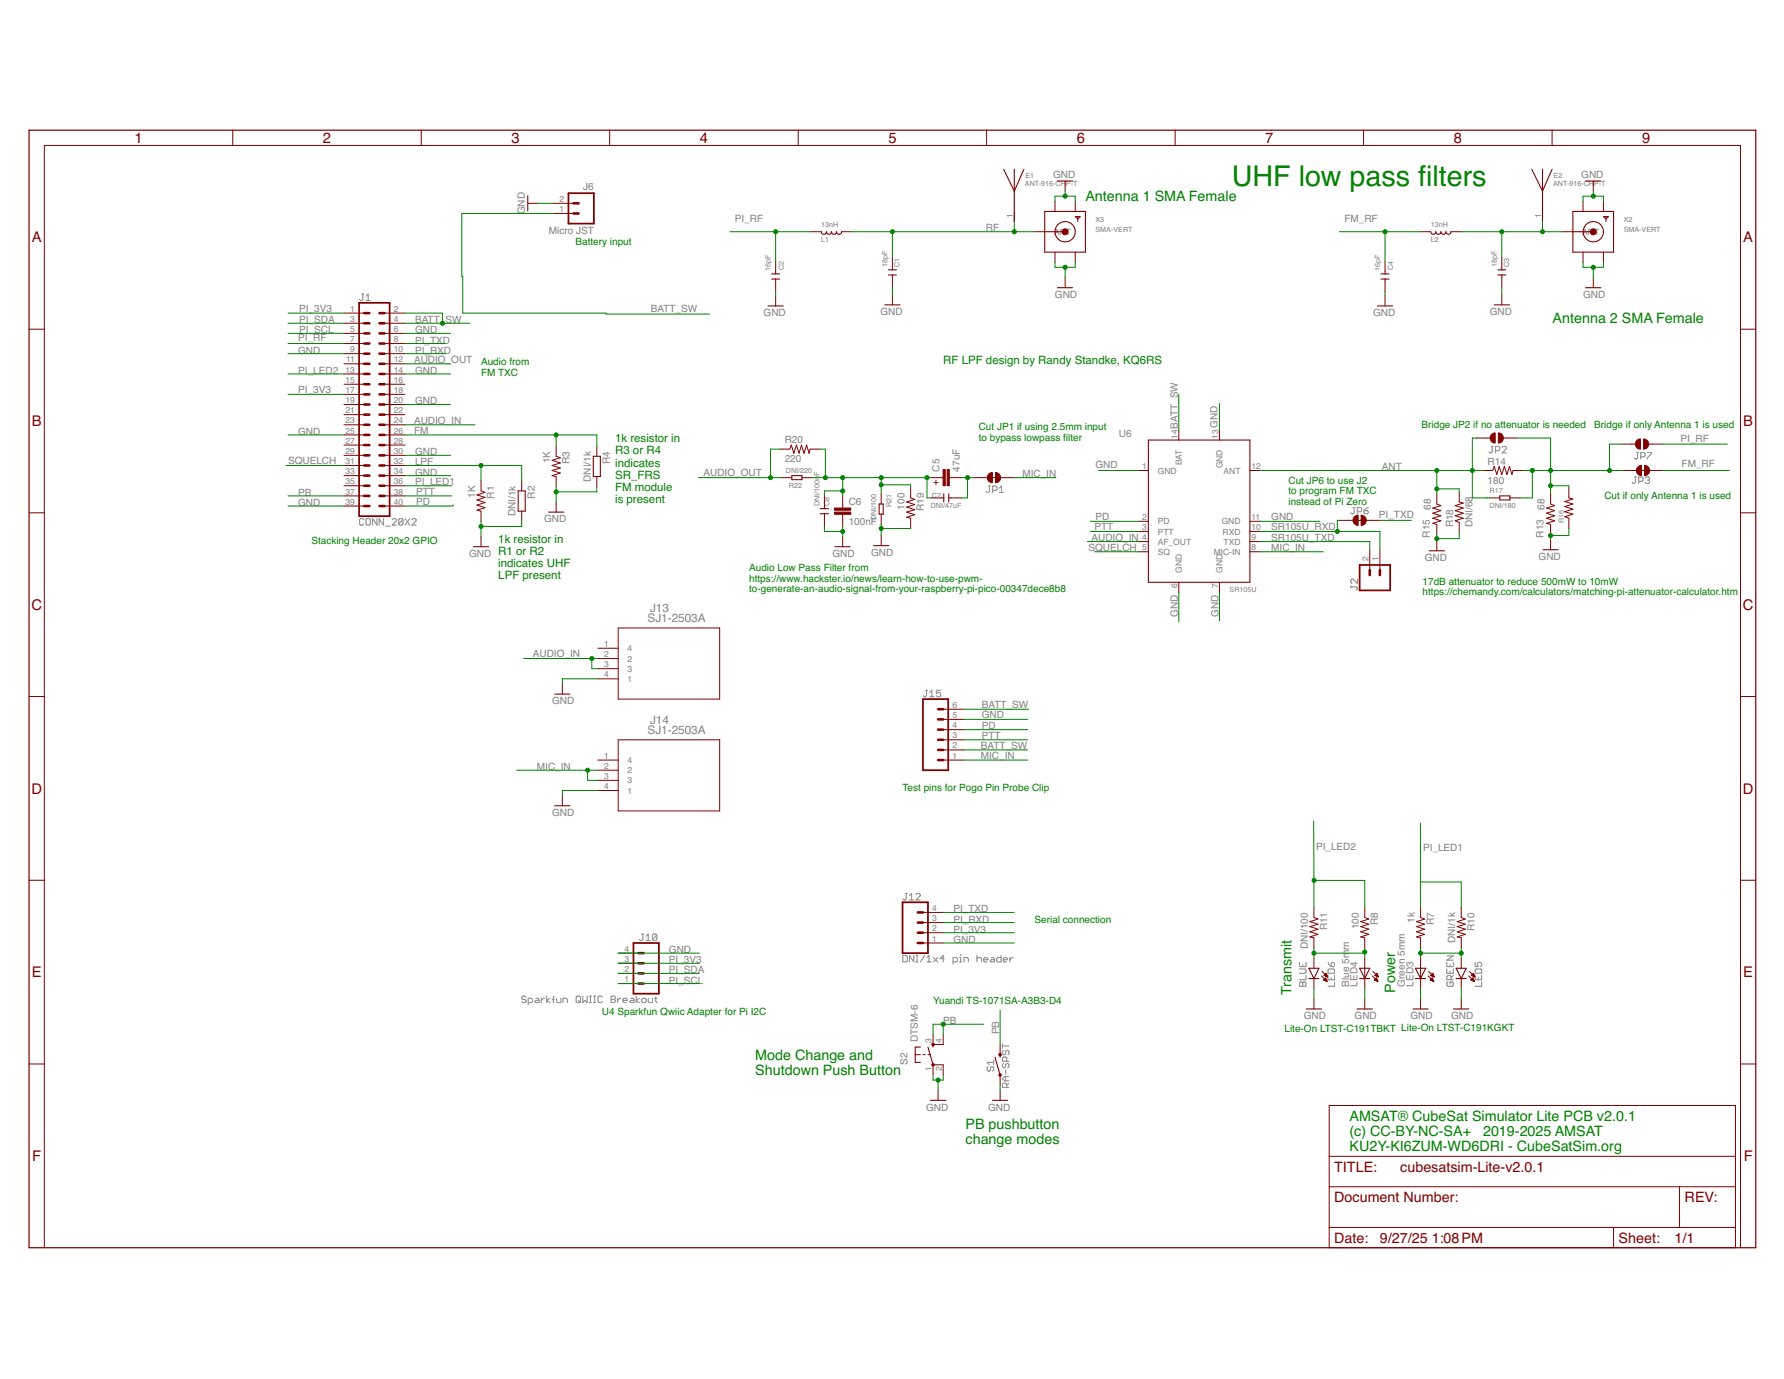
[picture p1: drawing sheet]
<svg xmlns="http://www.w3.org/2000/svg" width="279mm" height="216mm" viewBox="0 0 279 216" stroke-linecap="round" stroke-linejoin="round" font-family="sans-serif">
<g fill="none" stroke="#808080" stroke-width=".16">
<path d="M56.6 46h.4M56.8 46v.9l-.2 .2-.3-.2M57.3 47.1h.7M57.3 46.4l.4-.4v1.1M154.8 76.1h.3M155 76.1v.8l-.2 .2-.3-.2M155.5 76.8h.5l.1-.2v-.3l-.1-.2h-.5v1M156.5 77.1h.7M156.5 76.4l.3-.3v1M211.9 79.4h.3M212.1 79.4v.9l-.2 .2-.3-.2M213.6 79.9h.5l.2 .4-.2 .2h-.3l-.2-.2z"/>
<path d="M214.3 79.4l-.7 .5M233.5 69.9h.4M233.7 69.9v.8l-.2 .2-.3-.2M234.2 70.6h.5l.2-.2v-.3l-.2-.2h-.5v1M235.2 70.1l.2-.2h.4l.1 .2v.1l-.7 .7h.7M256 74.7h.3M256.1 74.7v.8l-.1 .2h-.2l-.2-.2M256.3 70.8h.3M256.5 70.8v.9l-.2 .2-.4-.2M256.6 75.4h.6l.1-.2v-.4l-.1-.1h-.6v1M257 71.5h.5l.1-.1v-.4l-.1-.2h-.5v1.1M257.7 74.8l.1-.1h.4l.1 .1-.1 .4"/>
<path d="M258 70.8h.7v.2l-.7 .7v.2M258 75.2h.2M258.2 75.2l.1 .2-.1 .3h-.4l-.1-.2M57 81.4l-.2-.2h-.3l-.2 .2v.6l.2 .2h.3l.2-.2M57.5 81.2h.3l.2 .2v.6l-.2 .2h-.3l-.2-.2v-.6zM59 81.2v1l-.6-1v1M60 81.2v1l-.6-1v1M60.4 82.4h.7M61.4 81.4l.2-.2h.3l.2 .2v.1l-.7 .7h.7M63.1 81.4l-.2-.2h-.3l-.2 .2v.6M63.1 81.4v.6l-.2 .2h-.3l-.2-.2M63.1 81.4l-.7 .6"/>
<path d="M63.5 81.2l.7 1M64.2 81.2l-.7 1M64.5 81.4l.2-.2h.3l.2 .2v.1l-.7 .7h.7M211.6 91.9h.8l.2 .2-.2 .3M211.6 91.7v.4M212.6 80.1h.5l.2-.2v-.3l-.2-.2h-.5v1.1M212.6 90.7v.7l-.7-.7-.3 .1v.4l.1 .2M144.9 108.1h.4M145.1 108.1v.8l-.2 .2-.3-.2M145.6 108.4l.3-.3v1M145.6 109.1h.7M147.3 108.1h-.7v.5l.4-.2 .3 .2v.3l-.1 .2h-.4l-.2-.2"/>
<path d="M141.8 139.9h.3M141.9 139.9v.8l-.1 .2h-.2l-.2-.2M82.4 156.1l-.2-.1h-.3l-.2 .1 .2 .4h.3l.2 .1-.2 .4h-.3l-.2-.2M82.7 157h.5l.2-.2v-.3l-.2-.2h-.5v1M83.9 156.3h.3l.2 .2v.5h-.5l-.2-.2 .2-.2h.5M84.8 156.3v.7M85.3 156.3h-.2l-.3 .3M85.6 156v1M86.1 156.3l-.5 .3 .5 .4M86.5 156.5h.3M86.8 156l-.1 .1v.9M87.2 156.3v.5l.1 .2h.5v-.7"/>
<path d="M88.2 157v-.7h.5l.2 .2v.5M90.4 156h.3l.2 .1v.7l-.2 .2h-.3l-.2-.2v-.7zM90.6 156.6l.3 .4M91.3 156v1l.3-.4 .3 .4v-1M92.3 156h.3M92.3 157h.3M92.5 156v1M93 156h.3M93 157h.3M93.1 156v1M94.3 156.1l-.1-.1h-.4l-.1 .1v.7l.1 .2h.4l.1-.2M95.7 156h.5l.2 .1-.2 .4 .2 .3-.2 .2h-.5z"/>
<path d="M95.7 156.5h.5M96.7 156.3v.7M97.2 156.3h-.1l-.4 .3M97.6 156.6h.7l-.2-.3h-.4l-.1 .2v.3l.1 .2h.4M98.8 156.3h.3l.2 .2v.5h-.5l-.2-.2 .2-.2h.5M99.6 156v1M100.1 156.3l-.5 .3 .5 .4M100.5 146.2h.3M100.5 156.5l.2-.2h.3l.2 .2v.3l-.2 .2h-.3l-.2-.2zM100.7 146.2v.9l-.2 .2-.4-.2M101.2 146.6l.3-.4v1.1M101.2 147.3h.7"/>
<path d="M101.5 156.3v.5l.2 .2h.5v-.7M102.5 156.3h.4M102.7 156.1v.7l.2 .2M102.9 146.4l-.2-.2h-.3l-.2 .2v.7M102.9 146.4v.7l-.2 .2h-.3l-.2-.2M102.9 146.4l-.7 .7M141.4 149.6h.5l.2 .2v.6l-.2 .2h-.5zM142.4 140.9h.7M142.4 140.2l.4-.3v1M143.1 149.6v1l-.7-1v1M143.4 150.6h.4M143.4 149.6h.4"/>
<path d="M143.4 140.1l.2-.2h.4l.1 .2v.1l-.7 .7h.7M143.6 149.6v1M144.8 149.6l-.7 1M145.2 150.6h.6M145.2 149.9l.3-.3v1M146.2 149.9l.7 .7M146.9 149.9l-.7 .7M147.9 150.1h-.7l.5-.5v1M149.3 150.6h.5l.1-.2v-.3l-.1-.2h-.5v1M150.3 150.6h.3M150.3 149.9h.2v.7M150.5 149.4v.2"/>
<path d="M151 150.6v-.7h.5l.2 .2v.5M153 150.1l.2-.2h.3l.2 .2v.5M153 149.6v1M154.1 150.3h.6l-.1-.4h-.4l-.1 .2v.3l.1 .2h.4M155.2 149.9h.4l.1 .2v.5h-.5l-.1-.2 .1-.1h.5M156.8 149.6v1h-.5l-.2-.2v-.3l.2-.2h.5M157.1 150.3h.7l-.2-.4h-.3l-.2 .2v.3l.2 .2h.3M158.2 149.9v.7M158.7 149.9h-.2l-.3 .4M203.5 153.9l.2-.2 .3 .2 .4-.2 .1 .2v.5h-1zM203.5 150.7v.6h1v-.6M203.5 151.7h.9l.1 .2v.3l-.1 .2h-.9"/>
<path d="M204 151v.3M204 153.9v.5M204.5 152.7v.7h-1M208 152.7v.7h1v-.7M208 151.9l.2-.2h.6l.2 .2v.5h-1zM208 150.7l.5 .6M208.5 150.8l.3-.1 .2 .1v.4l-.2 .1h-.3zM208.5 153.1v.3M209 153.7v.7h-1M226.6 151.7v.7h1v-.7M226.6 150.7v.6h1v-.6M226.6 149.6h1l-1 .7h1"/>
<path d="M226.8 153.7l-.2 .2v.3l.2 .2h.6l.2-.2v-.3l-.2-.2h-.3v.4M227.1 151v.3M227.1 152v.4M227.3 153.4v-.5l-.2-.2h-.3l-.2 .2v.5h1M227.6 152.7l-.3 .4M231 152.7v.7h1.1v-.7M231 151.9l.2-.2h.7l.2 .2v.5h-1.1zM231 150.7v.6h.5l-.1-.5 .1-.1h.4l.2 .1v.4l-.2 .1M231.5 153.1v.3M232.1 153.7v.7h-1.1M154.8 167l-.2 .2v.3l.3 .2 .2-.2v-.3l.3-.2 .2 .2v.3l-.2 .2M155.6 166v.7"/>
<path d="M155.6 166.3h-1l.3 .4M157 163.4v.7M157 163.8h1M157.2 164.4l-.2 .2v.4l.3 .1 .2-.1v-.4l.3-.2 .2 .2v.4l-.2 .1M157.2 166.5l-.2 .2v.3l.3 .2 .2-.2v-.3l.3-.2 .2 .2v.3l-.2 .2M157.5 167.5v.7M157.5 168.6v.6M157.7 170.3v-.5l-.2-.2h-.3l-.2 .2v.5h1M157.7 166.2v-.5l-.2-.2h-.3l-.2 .2v.5h1M158 169.6l-.3 .3M158 168.6h-.7l-.3 .3 .3 .3h.7"/>
</g>
<path d="M4.6 20.4h270.4v174.9h-270.4z" fill="none" stroke="#800000" stroke-width=".19"/>
<g fill="none" stroke="#800000" stroke-width=".16">
<path d="M36.4 20.4v2.4M66 20.4v2.4M82.7 31.8h1.5M86.6 33.4h3.2M86.6 31.8h3.2M95.5 20.4v2.4M125 20.4v2.4M127 36.3h1.6M131.8 36.3h1.6M154.5 20.4v2.4M158.9 33.1v1.6M162 36.3h1.6"/>
<path d="M165.2 31.5v1.6M165.2 39.5v1.6M166.8 28.3v1.6M168.4 33.9h.8l-.4 .4zM168.4 31.5v1.6M168.4 39.5v1.6M168.8 33.9v.8M184 20.4v2.4M213.6 20.4v2.4M222.5 36.3h1.6M227.2 36.3h1.7M241.6 33.1v1.6"/>
<path d="M243.1 20.4v2.4M244.8 36.3h1.5M247.9 31.5v1.6M247.9 39.5v1.6M249.5 28.3v1.6M251.1 33.9h.8l-.4 .4zM251.1 31.5v1.6M251.1 39.5v1.6M251.5 33.9v.8M4.6 51.5h2.3M53.9 58.5h3.1M53.9 57h3.1"/>
<path d="M53.9 55.4h3.1M53.9 53.8h3.1M53.9 52.2h3.1M53.9 50.6h3.1M53.9 49h3.1M60.2 58.5h3.2M60.2 57h3.2M60.2 55.4h3.2M60.2 53.8h3.2M60.2 52.2h3.2M60.2 50.6h3.2M60.2 49h3.2"/>
<path d="M121.5 40.9v2M121.5 43.7v2M121.5 46.3v1.6M139.8 40.3v1.9M139.8 43.1v1.9M139.8 46.1v1.6M166.8 43.5v1.5M216.9 40.9v2M216.9 43.7v2M216.9 46.3v1.6M235.2 40.3v1.9M235.2 43.1v1.9"/>
<path d="M235.2 46.1v1.6M249.5 43.5v1.5M272.6 51.5h2.4M53.9 68.1h3.1M53.9 66.5h3.1M53.9 64.9h3.1M53.9 63.3h3.1M53.9 61.7h3.1M53.9 60.2h3.1M53.9 69.7h3.1M53.9 71.3h3.1M53.9 72.9h3.1"/>
<path d="M53.9 74.5h3.1M53.9 76.1h3.1M53.9 77.6h3.1M53.9 79.2h3.1M60.2 68.1h3.2M60.2 66.5h3.2M60.2 64.9h3.2M60.2 63.3h3.2M60.2 61.7h3.2M60.2 60.2h3.2M60.2 69.7h3.2M60.2 71.3h3.2"/>
<path d="M60.2 72.9h3.2M60.2 74.5h3.2M60.2 76.1h3.2M60.2 77.6h3.2M60.2 79.2h3.2M75.3 75.2v1.7l.7 .2-1.3 .4 1.3 .4-1.3 .4 1.3 .4-1.3 .4 1.3 .4-1.3 .4 .6 .1v1.6M81.7 75.2v1.7M87.1 69.8v1.6l.7 .3-1.3 .4 1.3 .4-1.3 .4 1.3 .4-1.3 .4 1.3 .4-1.3 .4 .6 .1v1.6M87.1 78.6v1.6M93.5 69.8v1.6M93.5 74.6v1.6M122.1 70.3h1.6l.2-.6 .4 1.3 .4-1.3 .4 1.3 .4-1.3 .4 1.3 .4-1.3 .4 1.3 .2-.7h1.6"/>
<path d="M122.4 74.8h1.6M125.6 74.8h1.6M129.1 77.6v2M132 77.6v1.9M138 77.3v1.6M142.6 76.4v1.6l.7 .2-1.3 .4 1.3 .4-1.3 .4 1.3 .4-1.3 .4 1.3 .4-1.3 .4 .6 .1v1.6M145.8 74.8h1.9M145.8 78h2M148.6 78h2M148.7 74.8h1.9M152.5 74.8h2.1M156.7 74.8h2.2"/>
<path d="M178.3 73.7h1.6M184.6 67.3v1.6M191 67.3v1.6M195.7 73.7h1.7M225 77.3v1.6l.7 .3-1.3 .3 1.3 .4-1.3 .4 1.3 .5-1.3 .3 1.3 .4-1.3 .4 .6 .2v1.6M228.5 77v1.6l.7 .2-1.3 .4 1.3 .3-1.3 .4 1.3 .4-1.3 .5 1.3 .3-1.3 .4 .6 .3v1.6M231.2 68.6h2.2M232.2 73.7h1.6l.2-.7 .4 1.3 .4-1.3 .4 1.3 .4-1.3 .4 1.3 .4-1.3 .4 1.3 .2-.6h1.5M233.3 78h1.6M235.5 68.6h2.1M236.5 78h1.6M242.8 77.3v1.6l.7 .3-1.3 .3 1.3 .4-1.3 .4 1.3 .5-1.3 .3 1.3 .4-1.3 .4 .6 .2v1.6"/>
<path d="M245.7 76.4v1.6l.6 .1-1.2 .4 1.2 .4-1.2 .4 1.2 .4-1.2 .4 1.2 .4-1.2 .4 .6 .2v1.6M254 69.5h2.1M254.1 73.7h2.2M258.2 69.5h2.1M258.4 73.7h2.1M4.6 80.3h2.3M75.3 84v1.6M81.7 80v1.6M96.8 98.3h15.9v11.2h-15.9zM129.1 80.4v2M132 80.5v1.9M132 84v1.6"/>
<path d="M138 80.5v1.6M138 83.8v1.6M178.3 86.4h1.6M178.3 83.2h1.6M178.3 84.8h1.6M178.3 81.6h1.6M184.6 91.2v1.6M191 91.2v1.6M195.7 86.4h1.7M195.7 83.2h1.7M195.7 84.8h1.7M195.7 81.6h1.7"/>
<path d="M209.8 81.5h2.1M214 81.5h2.1M214.5 86.1v3.2M216.1 86.1v3.2M225 84.6v1.6M242.8 84.5v1.6M272.6 80.3h2.4M4.6 109.1h2.3M88.1 107.1v1.6M93.6 101.5h3.2M93.6 103.1h3.2M93.6 104.7h3.2"/>
<path d="M93.6 106.3h3.2M93.6 119h3.2M96.8 115.8h15.9v11.2h-15.9zM147.7 119h3.2M147.7 115.8h3.2M147.7 117.4h3.2M147.7 114.2h3.2M147.7 112.6h3.2M147.7 111h3.2M272.6 109.1h2.4M4.6 137.8h2.3M88.1 124.6v1.6"/>
<path d="M93.6 120.6h3.2M93.6 122.2h3.2M93.6 123.8h3.2M272.6 137.8h2.4M96.8 154h3.2M96.8 152.4h3.2M96.8 150.8h3.2M96.8 149.2h3.2M144.5 147.6h3.2M144.5 146h3.2M144.5 144.4h3.2M144.5 142.9h3.2"/>
<path d="M205.8 142.1v1.6l.6 .2-1.3 .4 1.3 .4-1.3 .4 1.3 .4-1.3 .4 1.3 .4-1.3 .4 .7 .1v1.6M205.8 150v1.6M205.8 153.2v1.6M205.8 156.4v1.6M207 152.8l.9 .9M207.1 152.1l.8 .9M207.3 153.4h.5M207.3 153.4h.4M207.4 152.7l.3-.3 .2 .6zM207.4 152.7h.4M207.4 153.3h.3M207.5 153.5h.3"/>
<path d="M207.5 152.6h.3M207.5 153.2h.2M207.5 152.5h.3M207.5 153.2h.1M207.6 152.8h.3M207.6 152.5h.1M207.6 153.1l.3 .6M207.6 153.1l-.3 .3 .6 .3M207.6 153.6h.2M207.6 153.1h.1M207.7 152.4h.1M207.7 152.9h.2"/>
<path d="M207.8 153.6h.1M207.9 152.9h.1M213.7 142.1v1.6l.7 .2-1.3 .4 1.3 .4-1.3 .4 1.3 .4-1.3 .4 1.3 .4-1.3 .4 .6 .1v1.6M213.7 150v4.8M213.7 156.4v1.6M214.9 152.8l.9 .9M215 152.1l.9 .9M215.3 153.4h.4M215.3 152.7l.3-.3 .3 .6zM215.4 152.7h.4M215.4 153.3h.2M215.4 153.5h.3"/>
<path d="M215.4 152.6h.3M215.4 153.2h.2M215.5 152.5h.2M215.5 153.2h.1M215.5 152.8h.3M215.6 152.5h.1M215.6 153.6h.2M215.6 153.1h.1M215.6 153.1l.2 .6M215.6 153.1l-.4 .3 .6 .3M215.6 152.4h.1M215.7 152.9h.1"/>
<path d="M215.7 153.6h.1M215.8 152.9h.1M222.5 142.1v1.6l.6 .2-1.3 .4 1.3 .4-1.3 .4 1.3 .4-1.3 .4 1.3 .4-1.3 .4 .7 .1v1.6M222.5 150v4.8M222.5 156.4v1.6M223.7 152.8l.9 .9M223.8 152.1l.8 .9M224 153.4l.6 .3M224 153.4h.5M224 153.4h.4M224.1 152.7l.3-.3 .2 .6zM224.1 152.7h.4"/>
<path d="M224.1 153.3h.3M224.2 153.5h.3M224.2 152.6h.3M224.2 153.2h.2M224.2 152.5h.3M224.2 153.2h.1M224.3 152.8h.3M224.3 152.5h.1M224.3 153.6h.2M224.3 153.1h.1M224.3 153.1l.3 .6M224.3 153.1l-.3 .3"/>
<path d="M224.4 152.4h.1M224.4 152.9h.2M224.5 153.6h.1M224.6 152.9h.1M228.9 142.1v1.6l.6 .2-1.3 .4 1.3 .4-1.3 .4 1.3 .4-1.3 .4 1.3 .4-1.3 .4 .7 .1v1.6M228.9 150v1.6M228.9 153.2v1.6M228.9 156.4v1.6M230 152.8l.9 .9M230.1 152.1l.9 .9M230.4 153.4h.4M230.4 153.4l.5 .3"/>
<path d="M230.4 152.7l.4-.3 .2 .6zM230.5 152.7h.4M230.5 153.3h.3M230.5 153.5h.3M230.5 152.6h.3M230.5 153.2h.2M230.6 152.5h.2M230.6 153.2h.1M230.6 152.8h.3M230.7 152.5h.1M230.7 153.6h.2M230.7 153.1h.1"/>
<path d="M230.7 153.1l.2 .6M230.7 153.1l-.3 .3M230.7 152.4h.1M230.8 152.9h.1M230.8 153.6h.1M230.9 152.9h.1M4.6 166.6h2.3M143.3 165.1h.8M144.5 165.1h.4M145.3 165.1h.4M146.1 161.9v1.6h1.6v-1.6M146.1 168.3v-1.6h1.6v1.6"/>
<path d="M146.9 170.7v1.6M156.6 163.5v1.6M156.6 168.3v1.6M156.6 170.7v1.6M208.2 173.1h63.6v22.2h-63.6zM272.6 166.6h2.4M6.9 195.3v-172.5h265.7v172.5M208.2 185.8h63.6M208.2 192.2h63.6M208.2 181h63.6M252.7 192.2v3.1M263 185.8v6.4"/>
</g>
<g fill="none" stroke="#800000" stroke-width=".4">
<path d="M89.8 31.8h.8M89.8 33.4h.8M57 58.5h.8M57 57h.8M57 55.4h.8M57 53.8h.8M57 52.2h.8M57 50.6h.8M57 49h.8M59.4 58.5h.8M59.4 57h.8M59.4 55.4h.8"/>
<path d="M59.4 53.8h.8M59.4 52.2h.8M59.4 50.6h.8M59.4 49h.8M57 64.9h.8M57 66.5h.8M57 68.1h.8M57 61.7h.8M57 63.3h.8M57 60.2h.8M57 76.1h.8M57 77.6h.8"/>
<path d="M57 79.2h.8M57 72.9h.8M57 74.5h.8M57 71.3h.8M57 69.7h.8M59.4 64.9h.8M59.4 66.5h.8M59.4 68.1h.8M59.4 61.7h.8M59.4 63.3h.8M59.4 60.2h.8M59.4 76.1h.8"/>
<path d="M59.4 77.6h.8M59.4 79.2h.8M59.4 72.9h.8M59.4 74.5h.8M59.4 71.3h.8M59.4 69.7h.8M214.5 89.3v.7M216.1 89.3v.7M146.9 115.8h.8M146.9 117.4h.8M146.9 119h.8M146.9 112.6h.8"/>
<path d="M146.9 114.2h.8M146.9 111h.8M100 150.8h.8M100 152.4h.8M100 154h.8M100 149.2h.8M143.7 144.4h.8M143.7 146h.8M143.7 147.6h.8M143.7 142.9h.8"/>
</g>
<path d="M89 30.2h4v4.8h-4zM56.2 47.4h4.8v33.4h-4.8zM212.9 88.5h4.8v3.9h-4.8zM144.5 109.5h4v11.1h-4zM99.2 147.6h4v8h-4zM141.4 141.3h3.9v7.9h-3.9z" fill="none" stroke="#800000" stroke-width=".28"/>
<g fill="none" stroke="#800000" stroke-width=".17">
<path d="M82.7 30.6v2.4M128.6 36.3a.4 .4 0 0 0 .4 .4 .4 .4 0 0 0 .4-.4 .39 .39 0 0 0 .4 .4 .39 .39 0 0 0 .4-.4 .4 .4 0 0 0 .4 .4 .4 .4 0 0 0 .4-.4 .39 .39 0 0 0 .4 .4 .39 .39 0 0 0 .4-.4M157.2 26.5l1.7 3.4 1.5-3.4M158.9 26.5v8.2M163.6 33.1h6.4v6.4h-6.4zM163.6 36.3h3.2M165.6 28.3h2.4M224.1 36.3a.4 .4 0 0 0 .4 .4 .4 .4 0 0 0 .4-.4 .39 .39 0 0 0 .4 .4 .39 .39 0 0 0 .4-.4 .4 .4 0 0 0 .4 .4 .4 .4 0 0 0 .4-.4 .39 .39 0 0 0 .4 .4 .39 .39 0 0 0 .3-.4M239.9 26.5l1.7 3.4 1.5-3.4M241.6 26.5v8.2M246.3 33.1h6.4v6.4h-6.4zM246.3 36.3h3.2"/>
<path d="M248.3 28.3h2.4M120.3 47.9h2.4M120.8 43.7h1.3M120.8 42.9h1.3M138.6 47.7h2.3M139.1 43.1h1.3M139.1 42.2h1.3M165.6 45h2.4M215.7 47.9h2.4M216.3 43.7h1.3M216.3 42.9h1.3M234 47.7h2.4"/>
<path d="M234.6 43.1h1.2M234.6 42.2h1.2M248.3 45h2.4M81.2 76.9h1.1v3.1h-1.1zM92.9 71.4h1.1v3.2h-1.1zM124 74.5h1.6v.6h-1.6zM128.5 79.6h1.3M137.7 78.9h.6v1.6h-.6zM147.8 77.3v1.3M148.6 77.3v1.3M155.2 74.8h1.1M179.9 68.9h15.8v22.3h-15.8z"/>
<path d="M234.9 77.6h1.6v.7h-1.6zM256.8 73.7h1.2M74.1 85.6h2.4M85.9 80.2h2.4M128.5 80.4h1.3M130.8 85.6h2.4M136.8 85.4h2.4M212.5 81.5h1.1M223.8 86.2h2.4M241.7 86.1h2.3M86.9 108.7h2.4M86.9 126.2h2.4"/>
<path d="M204.6 158h2.4M205 151.6h1.6l-.8 1.6zM205 153.2h1.6M212.5 158h2.4M212.9 153.2h1.6M212.9 151.6h1.6l-.8 1.6zM221.3 158h2.4M221.7 153.2h1.6M221.7 151.6h1.6l-.8 1.6zM227.6 158h2.4M228 153.2h1.6M228 151.6h1.6l-.7 1.6z"/>
<path d="M144.1 163.9h-.8v2.4h.8M145.3 163.9l.8 2.8M145.7 172.3h2.4M146.1 163.5v.4M155.4 172.3h2.4M155.8 165.5l.8 2.8M156.6 165.1v.4"/>
<circle cx="166.8" cy="36.3" r="1.59"/>
<circle cx="249.5" cy="36.3" r="1.59"/>
</g>
<g fill="#800000" stroke="#800000" stroke-width=".16">
<path d="M257.4 68.7a.79 .79 0 0 1 .8 .8 .79 .79 0 0 1-.8 .8z" fill-rule="evenodd"/>
<path d="M256.4 68.9l.5-.2v1.6a.79 .79 0 0 1-.7-.5 .79 .79 0 0 1 .2-.9z" fill-rule="evenodd"/>
<path d="M213.2 80.7l.5 .1 .2 .4 .1 .3h-.8z" fill-rule="evenodd"/>
<path d="M213.2 81.5h.8v.1l-.3 .5-.5 .2z" fill-rule="evenodd"/>
<path d="M212.2 80.9l.5-.2v1.6a.79 .79 0 0 1-.8-.6 .79 .79 0 0 1 .3-.8z" fill-rule="evenodd"/>
<path d="M257.6 72.9l.4 .1 .4 .7h-.8z" fill-rule="evenodd"/>
<path d="M257.6 73.7h.8v.1l-.4 .5-.4 .2z" fill-rule="evenodd"/>
<path d="M256.6 73.1l.5-.2v1.6a.79 .79 0 0 1-.8-.5 .79 .79 0 0 1 .3-.9z" fill-rule="evenodd"/>
<path d="M234.7 67.8a.79 .79 0 0 1 .8 .8 .79 .79 0 0 1-.8 .8z" fill-rule="evenodd"/>
<path d="M233.5 68.1l.3-.3h.4v1.6a.79 .79 0 0 1-.7-1.3z" fill-rule="evenodd"/>
<path d="M155.9 74l.6 .3 .2 .5h-.8z" fill-rule="evenodd"/>
<path d="M155.9 74.8h.8l-.2 .5-.3 .2-.3 .1z" fill-rule="evenodd"/>
<path d="M154.9 74.2l.5-.2v1.6a.79 .79 0 0 1-.7-.5 .79 .79 0 0 1 .2-.9z" fill-rule="evenodd"/>
<circle cx="166.8" cy="36.3" r=".47"/>
<circle cx="146.1" cy="166.7" r=".21"/>
<circle cx="146.1" cy="163.5" r=".21"/>
<circle cx="249.5" cy="36.3" r=".47"/>
<circle cx="156.6" cy="168.3" r=".2"/>
<circle cx="156.6" cy="165.1" r=".21"/>
</g>
<g fill="#800000" stroke="#800000" stroke-width=".16">
<path d="M130.7 80.2h2.5v.3h-2.5z"/>
<path d="M130.7 79.5h2.5v.4h-2.5z"/>
<path d="M148.3 73.5h.4v2.6h-.4z"/>
<path d="M147.7 73.5h.3v2.6h-.3z"/>
</g>
<g fill="none" stroke="#008000" stroke-width=".16">
<path d="M84.2 31.8h2.4M86.6 33.4h-14.3v9.9h.2v5.7h22.4v.2h16.2M114.3 36.3h12.7M121.5 36.3v4.6M133.4 36.3h28.6M139.8 36.3v4M158.9 34.7v1.6M165.2 31.5v-.8h3.2v.8M166.8 29.9v.8M209.8 36.3h12.7M216.9 36.3v4.6M228.9 36.3h15.9"/>
<path d="M235.2 36.3v4M241.6 34.7v1.6M247.9 31.5v-.8h3.2v.8M249.5 29.9v.8M45.1 52.2h8.8M45.1 58.5h8.8M45.1 55.4h8.8M45.1 53.8h8.8M45.1 49h8.8M45.1 50.6h8.8M63.4 52.2h7.2M63.4 58.5h7.2"/>
<path d="M63.4 55.4h6.4M63.4 53.8h6.4M63.4 57h7.2M63.4 49h5.9v1.6M63.4 50.6h10.2M121.5 45.7v.6M139.8 45v1.1M165.2 41.1v.7h3.2v-.7M166.8 41.8v1.7M216.9 45.7v.6M235.2 45v1.1M247.9 41.1v.7h3.2v-.7"/>
<path d="M249.5 41.8v1.7M44.8 72.9h9.1M45.1 79.2h8.8M45.1 68.1h8.8M45.1 77.6h8.8M45.1 61.7h8.8M63.4 63.3h7.2M63.4 71.3h7.2M63.4 74.5h7.2M63.4 68.1h30.1v1.7M63.4 72.9h18.3v2.3M63.4 76.1h7.3"/>
<path d="M63.4 77.6h7.3M63.4 66.5h11M71 79.1l-.1 .1h-7.5M75.3 72.9v2.3M87.1 68.1v1.7M87.1 76.2v2.4M93.5 76.2v.8h-6.4M109.4 74.8h13M122.1 70.3h-1.4v4.5M127.2 74.8h18.6M128.5 70.3h.8v4.5M132 74.8v2.8"/>
<path d="M132 76.9h-2.9v.7M138 74.8v2.5M138 75.9h4.6v.5M145.2 74.8v3.2h.6M150.6 74.8h1.9M151.5 74.8v3.2h-.9M158.9 74.8h6.5M172.1 73.7h6.2M184.6 61.7v5.6M191 63.2v4.1M197.4 73.7h34.8M225 73.7v3.6"/>
<path d="M225 76.5h3.5v.5M231.2 68.6h-.6v9.4h2.7M237.6 68.6h5.2v8.7M238.5 73.7h15.6M240 73.7v4.3h-1.9M242.8 76.1h2.9v.3M254 69.5h-1.9v4.2M260.3 69.5h10.2M260.5 73.7h10.3M75.3 81.6v2.4M81.7 81.6v.8h-6.4M129.1 82.4v.8h2.9"/>
<path d="M132 82.4v1.6M138 82.1v1.7M138 82.7h4.6M170.3 84.8h8M170.8 81.6h7.5M170.8 83.2h7.5M171.4 86.4h6.9M184.6 92.8v4.6M191 92.8v4.4M197.4 81.6h9.3M197.4 83.2h18.7v2.9M197.4 84.8h17.1v1.3"/>
<path d="M197.4 86.4h9.8M209.8 81.5h-.4v1.7M216.1 81.5h4.9M225 83.7v.9M228.5 83.4v.9h-3.5M242.8 83.7v.8M245.7 82.7v1.1h-2.9M82 103.1h11.6M92.7 103.1v1.6h.9M93.6 106.3h-5.5v.8M150.9 112.6h10M150.9 115.8h10"/>
<path d="M150.9 114.2h10M150.9 119h10M150.9 117.4h10M150.9 111h10.2M80.9 120.6h12.7M92 120.6v1.6h1.6M93.6 123.8h-5.5v.8M205.7 128.6l.1 9.2M205.8 137.8v4.3M205.8 137.8h7.9v4.3M222.5 138.1h6.4v4M222.5 128.9v13.2"/>
<path d="M96.8 149.2h12.7M96.8 154h12.7M96.8 150.8h12.7M96.8 152.4h12.7M147.7 147.6h11.2M147.7 144.4h11.2M147.7 142.9h11.2M147.7 146h11.2M156.6 158.1v5.4M205.8 149.2h7.9M205.8 148.4v1.6M205.8 154.8v1.6"/>
<path d="M213.7 148.4v1.6M213.7 154.8v1.6M222.5 142.1h.1M222.5 149.2h6.4M222.5 148.4v1.6M222.5 154.8v1.6M228.9 148.4v1.6M228.9 154.8v1.6M146.1 168.3v.8h1.6v-.8M146.9 169.1v1.6M147.7 160.4v1.5M154.1 160.4h-8v1.5"/>
<path d="M156.6 169.9v.8"/>
</g>
<g fill="#008000" stroke="#008000" stroke-width=".16">
<circle cx="166.8" cy="30.7" r=".32"/>
<circle cx="166.8" cy="41.8" r=".32"/>
<circle cx="75.3" cy="82.4" r=".32"/>
<circle cx="225" cy="84.3" r=".32"/>
<circle cx="242.8" cy="83.8" r=".32"/>
<circle cx="132" cy="83.2" r=".32"/>
<circle cx="138" cy="82.7" r=".32"/>
<circle cx="87.1" cy="77" r=".32"/>
<circle cx="146.9" cy="169.1" r=".32"/>
<circle cx="249.5" cy="30.7" r=".32"/>
<circle cx="249.5" cy="41.8" r=".32"/>
<circle cx="216.9" cy="36.3" r=".32"/>
<circle cx="205.8" cy="137.8" r=".32"/>
<circle cx="87.1" cy="68.1" r=".32"/>
<circle cx="147.7" cy="160.4" r=".32"/>
<circle cx="120.7" cy="74.8" r=".32"/>
<circle cx="92.7" cy="103.1" r=".32"/>
<circle cx="75.3" cy="72.9" r=".32"/>
<circle cx="209.4" cy="83.2" r=".32"/>
<circle cx="225" cy="76.5" r=".32"/>
<circle cx="230.6" cy="73.7" r=".32"/>
<circle cx="225" cy="73.7" r=".32"/>
<circle cx="92" cy="120.6" r=".32"/>
<circle cx="69.3" cy="50.6" r=".32"/>
<circle cx="139.8" cy="36.3" r=".32"/>
<circle cx="158.9" cy="36.3" r=".32"/>
<circle cx="121.5" cy="36.3" r=".32"/>
<circle cx="132" cy="74.8" r=".32"/>
<circle cx="138" cy="74.8" r=".32"/>
<circle cx="132" cy="76.9" r=".32"/>
<circle cx="129.3" cy="74.8" r=".32"/>
<circle cx="138" cy="75.9" r=".32"/>
<circle cx="145.2" cy="74.8" r=".32"/>
<circle cx="242.8" cy="73.7" r=".32"/>
<circle cx="252.1" cy="73.7" r=".32"/>
<circle cx="240" cy="73.7" r=".32"/>
<circle cx="242.8" cy="76.1" r=".32"/>
<circle cx="205.8" cy="149.2" r=".32"/>
<circle cx="213.7" cy="149.1" r=".32"/>
<circle cx="235.2" cy="36.3" r=".32"/>
<circle cx="241.6" cy="36.3" r=".32"/>
<circle cx="151.5" cy="74.8" r=".32"/>
<circle cx="222.5" cy="149.2" r=".32"/>
<circle cx="228.9" cy="149.2" r=".32"/>
</g>
<g font-size="4.5" fill="#008000">
<text x="192.9" y="29.1">UHF low pass flters</text>
<text x="222.1" y="29.1">i</text>
</g>
<g font-size="2.3" fill="#800000">
<text x="21.1" y="22.4">1</text>
<text x="50.6" y="22.4">2</text>
<text x="80.1" y="22.4">3</text>
<text x="109.6" y="22.4">4</text>
<text x="139.1" y="22.4">5</text>
<text x="168.6" y="22.4">6</text>
<text x="198.2" y="22.4">7</text>
<text x="227.7" y="22.4">8</text>
<text x="257.2" y="22.4">9</text>
<text x="5" y="38">A</text>
<text x="273" y="38">A</text>
<text x="5" y="66.7">B</text>
<text x="273" y="66.7">B</text>
<text x="4.9" y="95.5">C</text>
<text x="273" y="95.5">C</text>
<text x="4.9" y="124.2">D</text>
<text x="273" y="124.2">D</text>
<text x="5" y="153">E</text>
<text x="273" y="153">E</text>
<text x="5" y="181.8">F</text>
<text x="273.1" y="181.8">F</text>
</g>
<g font-size="2.2" fill="#008000">
<text x="170" y="31.5">Antenna 1 SMA Female</text>
<text x="243.2" y="50.6">Antenna 2 SMA Female</text>
<text x="202.3" y="155.7" transform="rotate(-90 202.3 155.7)">Transmit</text>
<text x="218.5" y="155.4" transform="rotate(-90 218.5 155.4)">Power</text>
<text x="118.3" y="165.9">Mode Change and</text>
<text x="118.3" y="168.3">Shutdown Push Button</text>
<text x="151.2" y="176.7">PB pushbutton</text>
<text x="151.2" y="179.1">change modes</text>
<text x="211.3" y="175.5">AMSAT® CubeSat Simulator Lite PCB v2.0.1</text>
<text x="211.3" y="177.8">(c) CC-BY-NC-SA+</text>
<text x="232.3" y="177.8">2019-2025 AMSAT</text>
<text x="211.3" y="180.2">KU2Y-KI6ZUM-WD6DRI - CubeSatSim.org</text>
</g>
<g font-size="2.2" fill="#800000">
<text x="209" y="183.4">TITLE:</text>
<text x="219.3" y="183.4">cubesatsim-Lite-v2.0.1</text>
<text x="209" y="188.2">Document Number:</text>
<text x="263.8" y="188.2">REV:</text>
<text x="209" y="194.6">Date:</text>
<text x="216.1" y="194.6">9/27/25</text>
<text x="224.2" y="194.6">1:08PM</text>
<text x="253.5" y="194.6">Sheet:</text>
<text x="262.3" y="194.6">1/1</text>
</g>
<g font-size="1.8" fill="#008000">
<text x="147.7" y="57">RF LPF design by Randy Standke, KQ6RS</text>
<text x="96.3" y="69.2">1k resistor in</text>
<text x="96.3" y="71.1">R3 or R4</text>
<text x="96.3" y="73">indicates</text>
<text x="96.3" y="74.9">SR_FRS</text>
<text x="96.3" y="76.9">FM module</text>
<text x="96.3" y="78.8">is present</text>
<text x="78" y="85">1k resistor in</text>
<text x="78" y="86.9">R1 or R2</text>
<text x="78" y="88.8">indicates UHF</text>
<text x="78" y="90.7">LPF present</text>
</g>
<g font-size="1.8" fill="#808080">
<text x="101.8" y="95.8">J13</text>
<text x="101.4" y="97.4">SJ1-2503A</text>
<text x="101.8" y="113.3">J14</text>
<text x="101.4" y="114.9">SJ1-2503A</text>
</g>
<g font-size="1.6" fill="#808080">
<text x="91.3" y="29.8">J6</text>
<text x="164.9" y="27.9">GND</text>
<text x="247.6" y="27.9">GND</text>
<text x="82.2" y="33.6" transform="rotate(-90 82.2 33.6)">GND</text>
<text x="115.1" y="34.7">PI_RF</text>
<text x="210.6" y="34.7">FM_RF</text>
<text x="85.9" y="36.6">Micro JST</text>
<text x="154.4" y="36.1">RF</text>
<text x="165.2" y="46.6">GND</text>
<text x="247.9" y="46.6">GND</text>
<text x="46.7" y="53.5">PI_RF</text>
<text x="46.9" y="52.2">PI_SCL</text>
<text x="46.9" y="48.9">PI_3V3</text>
<text x="46.9" y="50.6">PI_SDA</text>
<text x="65" y="52.2">GND</text>
<text x="65" y="53.8">PI_TXD</text>
<text x="65" y="50.6">BATT_SW</text>
<text x="101.9" y="48.9">BATT_SW</text>
<text x="119.6" y="49.5">GND</text>
<text x="137.9" y="49.3">GND</text>
<text x="215" y="49.5">GND</text>
<text x="233.3" y="49.3">GND</text>
<text x="46.7" y="55.4">GND</text>
<text x="46.7" y="58.6">PI_LED2</text>
<text x="64.8" y="56.8">AUDIO_OUT</text>
<text x="65" y="58.6">GND</text>
<text x="65" y="55.4">PI_RXD</text>
<text x="46.7" y="61.6">PI_3V3</text>
<text x="65" y="63.3">GND</text>
<text x="46.7" y="68.1">GND</text>
<text x="64.8" y="67.9">FM</text>
<text x="64.8" y="66.3">AUDIO_IN</text>
<text x="65" y="71.3">GND</text>
<text x="122.9" y="69.4">R20</text>
<text x="175.2" y="68.4">U6</text>
<text x="184.5" y="67.1" transform="rotate(-90 184.5 67.1)">BATT_SW</text>
<text x="190.7" y="67" transform="rotate(-90 190.7 67)">GND</text>
<text x="263.2" y="69.2">PI_RF</text>
<text x="45.1" y="72.7">SQUELCH</text>
<text x="46.7" y="77.6">PB</text>
<text x="65" y="74.5">GND</text>
<text x="65" y="75.9">PI_LED1</text>
<text x="65" y="72.9">LPF</text>
<text x="65.2" y="77.5">PTT</text>
<text x="74.4" y="78" transform="rotate(-90 74.4 78)">1K</text>
<text x="86.2" y="72.5" transform="rotate(-90 86.2 72.5)">1K</text>
<text x="89.2" y="72.7" transform="rotate(-90 89.2 72.7)">R3</text>
<text x="92.5" y="75.4" transform="rotate(-90 92.5 75.4)">DNI/1k</text>
<text x="95.5" y="72.7" transform="rotate(-90 95.5 72.7)">R4</text>
<text x="110.2" y="74.5">AUDIO_OUT</text>
<text x="122.9" y="72.4">220</text>
<text x="147.2" y="73.8" transform="rotate(-90 147.2 73.8)">C5</text>
<text x="150.3" y="73.8" transform="rotate(-90 150.3 73.8)">47uF</text>
<text x="160.1" y="74.6">MIC_IN</text>
<text x="171.6" y="73.3">GND</text>
<text x="216.4" y="73.5">ANT</text>
<text x="233" y="75.7">180</text>
<text x="233" y="72.7">R14</text>
<text x="263.4" y="73.2">FM_RF</text>
<text x="46.7" y="79.2">GND</text>
<text x="65.2" y="79.1">PD</text>
<text x="77.4" y="78.1" transform="rotate(-90 77.4 78.1)">R1</text>
<text x="80.8" y="80.8" transform="rotate(-90 80.8 80.8)">DNI/1k</text>
<text x="83.8" y="78.1" transform="rotate(-90 83.8 78.1)">R2</text>
<text x="85.2" y="81.8">GND</text>
<text x="132.9" y="82.2">100nF</text>
<text x="132.9" y="79">C6</text>
<text x="141.7" y="79.8" transform="rotate(-90 141.7 79.8)">100</text>
<text x="144.7" y="80" transform="rotate(-90 144.7 80)">R19</text>
<text x="171.4" y="83.1">PTT</text>
<text x="171.6" y="81.5">PD</text>
<text x="199.1" y="81.5">GND</text>
<text x="199.1" y="83.1">SR105U_RXD</text>
<text x="216" y="81.1">PI_TXD</text>
<text x="224.1" y="79.9" transform="rotate(-90 224.1 79.9)">68</text>
<text x="227.6" y="82.6" transform="rotate(-90 227.6 82.6)">R18</text>
<text x="230.6" y="82.6" transform="rotate(-90 230.6 82.6)">DNI/68</text>
<text x="241.9" y="79.9" transform="rotate(-90 241.9 79.9)">68</text>
<text x="73.5" y="87.2">GND</text>
<text x="130.4" y="87.2">GND</text>
<text x="136.4" y="87">GND</text>
<text x="170.5" y="86.2">SQUELCH</text>
<text x="170.9" y="84.6">AUDIO_IN</text>
<text x="199.1" y="86.2">MIC_IN</text>
<text x="199.1" y="84.6">SR105U_TXD</text>
<text x="223.1" y="87.8">GND</text>
<text x="223.9" y="84.2" transform="rotate(-90 223.9 84.2)">R15</text>
<text x="241" y="87.7">GND</text>
<text x="241.7" y="84.2" transform="rotate(-90 241.7 84.2)">R13</text>
<text x="184.5" y="96.6" transform="rotate(-90 184.5 96.6)">GND</text>
<text x="190.8" y="96.6" transform="rotate(-90 190.8 96.6)">GND</text>
<text x="83.5" y="102.9">AUDIO_IN</text>
<text x="86.5" y="110.3">GND</text>
<text x="153.8" y="112.5">GND</text>
<text x="153.8" y="110.9">BATT_SW</text>
<text x="153.6" y="118.8">MIC_IN</text>
<text x="153.6" y="117.2">BATT_SW</text>
<text x="153.8" y="115.7">PTT</text>
<text x="153.8" y="114.1">PD</text>
<text x="84.1" y="120.6">MIC_IN</text>
<text x="86.5" y="127.7">GND</text>
<text x="206.1" y="133">PI_LED2</text>
<text x="222.9" y="133.3">PI_LED1</text>
<text x="149.3" y="142.9">PI_TXD</text>
<text x="104.8" y="149.2">GND</text>
<text x="149.3" y="147.6">GND</text>
<text x="149.3" y="144.4">PI_RXD</text>
<text x="149.3" y="146">PI_3V3</text>
<text x="204.8" y="148.6" transform="rotate(-90 204.8 148.6)">DNI/100</text>
<text x="207.8" y="145.6" transform="rotate(-90 207.8 145.6)">R11</text>
<text x="212.8" y="145.5" transform="rotate(-90 212.8 145.5)">100</text>
<text x="215.8" y="144.9" transform="rotate(-90 215.8 144.9)">R8</text>
<text x="221.5" y="144.5" transform="rotate(-90 221.5 144.5)">1k</text>
<text x="224.5" y="144.9" transform="rotate(-90 224.5 144.9)">R7</text>
<text x="227.9" y="147.6" transform="rotate(-90 227.9 147.6)">DNI/1k</text>
<text x="230.9" y="145.7" transform="rotate(-90 230.9 145.7)">R10</text>
<text x="104.8" y="154">PI_SCL</text>
<text x="104.8" y="150.8">PI_3V3</text>
<text x="104.8" y="152.4">PI_SDA</text>
<text x="211.3" y="154.5" transform="rotate(-90 211.3 154.5)">Blue 5mm</text>
<text x="212.6" y="154.5" transform="rotate(-90 212.6 154.5)">LED4</text>
<text x="220" y="154.5" transform="rotate(-90 220 154.5)">Green 5mm</text>
<text x="221.4" y="154.5" transform="rotate(-90 221.4 154.5)">LED3</text>
<text x="147.7" y="160.4">PB</text>
<text x="156.5" y="161.9" transform="rotate(-90 156.5 161.9)">PB</text>
<text x="204.2" y="159.6">GND</text>
<text x="212.1" y="159.6">GND</text>
<text x="220.9" y="159.6">GND</text>
<text x="227.3" y="159.6">GND</text>
<text x="142.2" y="166.7" transform="rotate(-90 142.2 166.7)">S2</text>
<text x="143.7" y="163.1" transform="rotate(-90 143.7 163.1)">DTSM-6</text>
<text x="145" y="173.9">GND</text>
<text x="154.7" y="173.9">GND</text>
</g>
<g font-size="1.6" fill="#008000">
<text x="90.1" y="38.4">Battery input</text>
<text x="75.3" y="57.2">Audio from</text>
<text x="75.3" y="58.9">FM TXC</text>
<text x="153.3" y="67.4">Cut JP1 if using 2.5mm input</text>
<text x="153.3" y="69.1">to bypass lowpass flter</text>
<text x="166.5" y="69.1">i</text>
<text x="222.6" y="67">Bridge JP2 if no attenuator is needed</text>
<text x="249.7" y="67">Bridge if only Antenna 1 is used</text>
<text x="201.8" y="75.7">Cut JP6 to use J2</text>
<text x="201.8" y="77.4">to program FM TXC</text>
<text x="201.8" y="79.1">instead of Pi Zero</text>
<text x="251.3" y="78.1">Cut if only Antenna 1 is used</text>
<text x="48.8" y="85.1">Stacking Header 20x2 GPIO</text>
<text x="117.3" y="89.4">Audio Low Pass Filter from</text>
<text x="117.3" y="91.1">https://www.hackster.io/news/learn-how-to-use-pwm-</text>
<text x="117.3" y="92.8">to-generate-an-audio-signal-from-your-raspberry-pi-pico-00347dece8b8</text>
<text x="222.8" y="91.6">17dB attenuator to reduce 500mW to 10mW</text>
<text x="222.8" y="93.2">https://chemandy.com/calculators/matching-pi-attenuator-calculator.htm</text>
<text x="141.4" y="123.8">Test pins for Pogo Pin Probe Clip</text>
<text x="162" y="144.4">Serial connection</text>
<text x="94.3" y="158.9">U4 Sparkfun Qwiic Adapter for Pi I2C</text>
<text x="146.1" y="157.2">Yuandi TS-1071SA-A3B3-D4</text>
<text x="201.2" y="161.6">Lite-On LTST-C191TBKT Lite-On LTST-C191KGKT</text>
</g>
<text font-size="1.6" fill="#800000" x="146.1" y="75.9">+</text>
<g font-size="1.3" fill="#808080">
<text x="87.6" y="33.2">1</text>
<text x="87.6" y="31.6">2</text>
<text x="158.6" y="34.1" transform="rotate(-90 158.6 34.1)">1</text>
<text x="241.3" y="34.1" transform="rotate(-90 241.3 34.1)">1</text>
<text x="165.1" y="36.8">ANT</text>
<text x="247.8" y="36.8">ANT</text>
<text x="54.8" y="48.8">1</text>
<text x="54.8" y="50.4">3</text>
<text x="54.8" y="52">5</text>
<text x="54.8" y="53.6">7</text>
<text x="61.7" y="53.6">8</text>
<text x="61.7" y="52">6</text>
<text x="61.7" y="50.4">4</text>
<text x="61.7" y="48.8">2</text>
<text x="54.1" y="58.3">13</text>
<text x="54.1" y="59.9">15</text>
<text x="54.2" y="56.7">11</text>
<text x="54.8" y="55.2">9</text>
<text x="61.7" y="59.9">16</text>
<text x="61.7" y="58.3">14</text>
<text x="61.7" y="56.7">12</text>
<text x="61.7" y="55.2">10</text>
<text x="54.1" y="61.5">17</text>
<text x="54.1" y="63.1">19</text>
<text x="54.1" y="64.7">21</text>
<text x="61.7" y="64.7">22</text>
<text x="61.7" y="63.1">20</text>
<text x="61.7" y="61.5">18</text>
<text x="54.1" y="66.3">23</text>
<text x="54.1" y="67.9">25</text>
<text x="54.1" y="69.5">27</text>
<text x="54.1" y="71.1">29</text>
<text x="61.7" y="67.9">26</text>
<text x="61.7" y="66.3">24</text>
<text x="61.7" y="69.5">28</text>
<text x="61.7" y="71.1">30</text>
<text x="184.4" y="68.7" transform="rotate(-90 184.4 68.7)">14</text>
<text x="190.8" y="68.7" transform="rotate(-90 190.8 68.7)">13</text>
<text x="54.1" y="72.6">31</text>
<text x="54.1" y="74.2">33</text>
<text x="54.1" y="75.8">35</text>
<text x="54.1" y="77.4">37</text>
<text x="61.7" y="72.6">32</text>
<text x="61.7" y="74.2">34</text>
<text x="61.7" y="75.8">36</text>
<text x="61.7" y="77.4">38</text>
<text x="178.9" y="73.4">1</text>
<text x="181.3" y="74.1">GND</text>
<text x="185.1" y="72.9" transform="rotate(-90 185.1 72.9)">BAT</text>
<text x="191.5" y="73.3" transform="rotate(-90 191.5 73.3)">GND</text>
<text x="191.6" y="74.1">ANT</text>
<text x="196" y="73.4">12</text>
<text x="54.1" y="79">39</text>
<text x="61.7" y="79">40</text>
<text x="178.9" y="83">3</text>
<text x="178.9" y="81.4">2</text>
<text x="181.3" y="83.7">PTT</text>
<text x="181.3" y="82.1">PD</text>
<text x="191.3" y="82.1">GND</text>
<text x="191.5" y="83.7">RXD</text>
<text x="196" y="83">10</text>
<text x="196" y="81.4">11</text>
<text x="178.9" y="86.2">5</text>
<text x="178.9" y="84.6">4</text>
<text x="181.3" y="86.9">SQ</text>
<text x="181.3" y="85.3">AF_OUT</text>
<text x="185.1" y="89.7" transform="rotate(-90 185.1 89.7)">GND</text>
<text x="190.1" y="86.9">MIC-IN</text>
<text x="191.5" y="89.7" transform="rotate(-90 191.5 89.7)">GND</text>
<text x="191.6" y="85.3">TXD</text>
<text x="196" y="86.2">8</text>
<text x="196" y="84.6">9</text>
<text x="214.3" y="87.8" transform="rotate(-90 214.3 87.8)">2</text>
<text x="215.9" y="87.8" transform="rotate(-90 215.9 87.8)">1</text>
<text x="184.4" y="92.1" transform="rotate(-90 184.4 92.1)">6</text>
<text x="190.8" y="92.1" transform="rotate(-90 190.8 92.1)">7</text>
<text x="94.6" y="101.3">1</text>
<text x="98.3" y="102">4</text>
<text x="94.6" y="102.9">2</text>
<text x="94.6" y="104.5">3</text>
<text x="94.6" y="106.1">4</text>
<text x="98.3" y="103.6">2</text>
<text x="98.3" y="105.2">3</text>
<text x="98.3" y="106.8">1</text>
<text x="149.2" y="112.4">5</text>
<text x="149.2" y="110.8">6</text>
<text x="94.6" y="118.8">1</text>
<text x="98.3" y="119.5">4</text>
<text x="149.2" y="118.8">1</text>
<text x="149.2" y="117.2">2</text>
<text x="149.2" y="115.6">3</text>
<text x="149.2" y="114">4</text>
<text x="94.6" y="120.4">2</text>
<text x="94.6" y="122">3</text>
<text x="94.6" y="123.5">4</text>
<text x="98.3" y="121.1">2</text>
<text x="98.3" y="122.7">3</text>
<text x="98.3" y="124.2">1</text>
<text x="146" y="142.6">4</text>
<text x="97.8" y="149">4</text>
<text x="146" y="147.4">1</text>
<text x="146" y="145.8">2</text>
<text x="146" y="144.2">3</text>
<text x="97.8" y="153.8">1</text>
<text x="97.8" y="152.2">2</text>
<text x="97.8" y="150.6">3</text>
<text x="145.9" y="167.7" transform="rotate(-90 145.9 167.7)">1</text>
<text x="145.9" y="163.3" transform="rotate(-90 145.9 163.3)">3</text>
<text x="147.5" y="167.7" transform="rotate(-90 147.5 167.7)">2</text>
<text x="147.5" y="163.3" transform="rotate(-90 147.5 163.3)">4</text>
</g>
<g font-size="1.1" fill="#808080">
<text x="160.5" y="29.1">ANT-916-CHP-T</text>
<text x="160.6" y="27.9">E1</text>
<text x="243.2" y="29.1">ANT-916-CHP-T</text>
<text x="243.3" y="27.9">E2</text>
<text x="128.6" y="35.5">13nH</text>
<text x="171.6" y="34.7">X3</text>
<text x="224.1" y="35.5">13nH</text>
<text x="254.3" y="34.7">X2</text>
<text x="128.6" y="37.9">L1</text>
<text x="139" y="41.9" transform="rotate(-90 139 41.9)">18pF</text>
<text x="140.9" y="41.9" transform="rotate(-90 140.9 41.9)">C1</text>
<text x="171.6" y="36.3">SMA-VERT</text>
<text x="224.1" y="37.9">L2</text>
<text x="234.4" y="41.9" transform="rotate(-90 234.4 41.9)">18pF</text>
<text x="236.3" y="41.9" transform="rotate(-90 236.3 41.9)">C3</text>
<text x="254.3" y="36.3">SMA-VERT</text>
<text x="120.7" y="42.5" transform="rotate(-90 120.7 42.5)">16pF</text>
<text x="122.8" y="42.3" transform="rotate(-90 122.8 42.3)">C2</text>
<text x="216.1" y="42.5" transform="rotate(-90 216.1 42.5)">16pF</text>
<text x="218.2" y="42.3" transform="rotate(-90 218.2 42.3)">C4</text>
<text x="123.1" y="74">DNI/220</text>
<text x="123.6" y="76.4">R22</text>
<text x="128.3" y="74.5" transform="rotate(-90 128.3 74.5)">F</text>
<text x="146" y="78">C7</text>
<text x="233.3" y="77.2">R17</text>
<text x="128.3" y="79.2" transform="rotate(-90 128.3 79.2)">DNI/100n</text>
<text x="129.9" y="79.2" transform="rotate(-90 129.9 79.2)">C8</text>
<text x="137.2" y="81.4" transform="rotate(-90 137.2 81.4)">DNI/100</text>
<text x="139.6" y="79.4" transform="rotate(-90 139.6 79.4)">R21</text>
<text x="145.8" y="79.6">DNI/47uF</text>
<text x="233.3" y="79.6">DNI/180</text>
<text x="244.9" y="81.9" transform="rotate(-90 244.9 81.9)">R16</text>
<text x="192.6" y="92.8">SR105U</text>
</g>
</svg>
